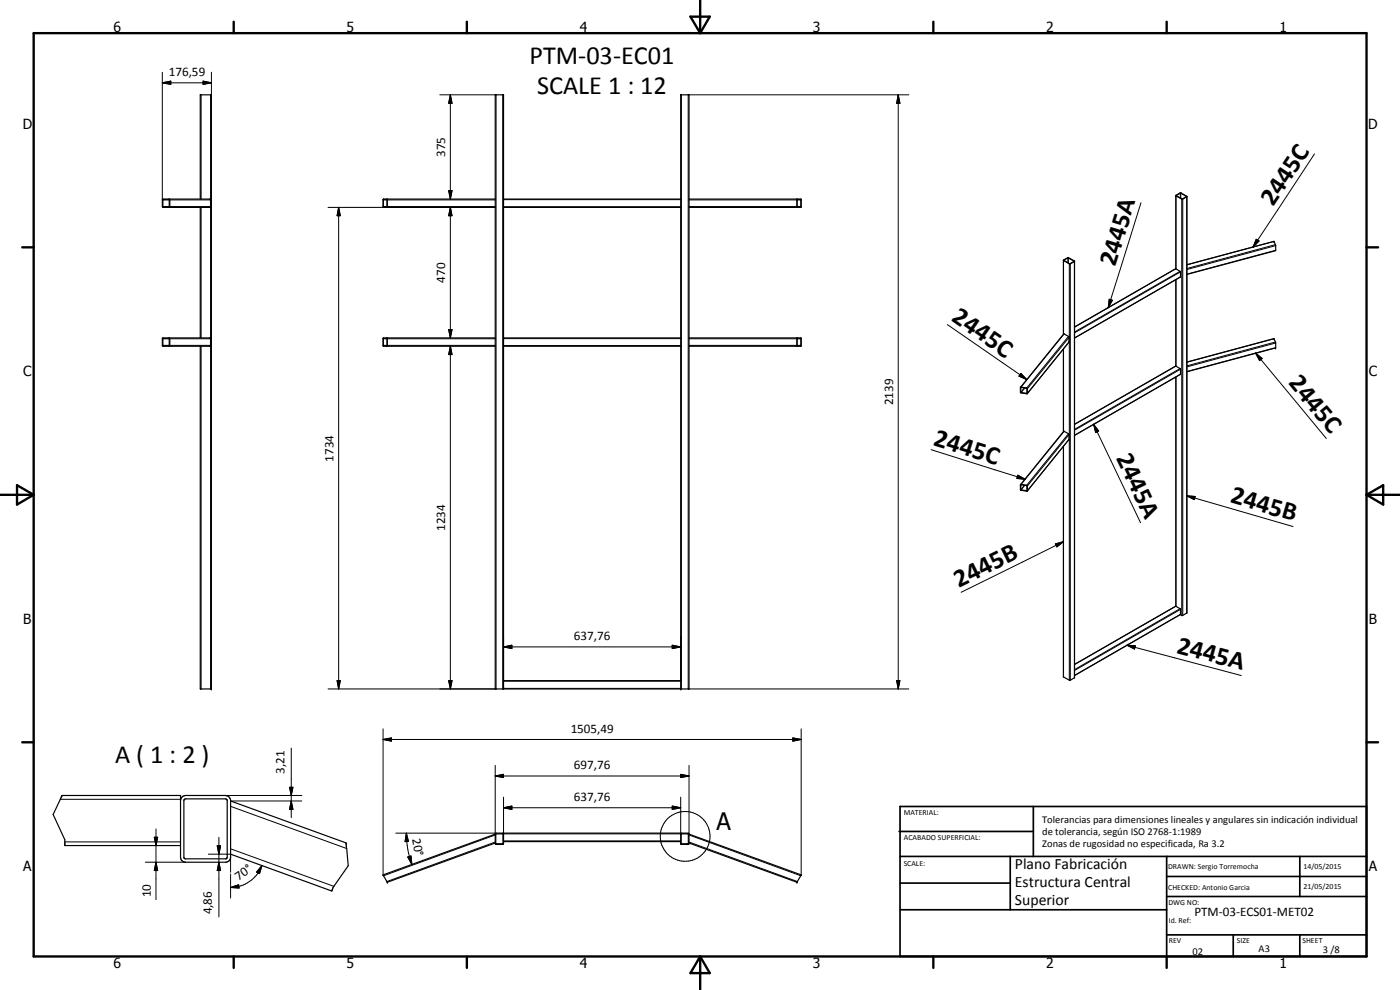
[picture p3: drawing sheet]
<svg xmlns="http://www.w3.org/2000/svg" width="420mm" height="297mm" viewBox="0 0 420 297" stroke-linecap="round" stroke-linejoin="round" font-family="sans-serif">
<g fill="none" stroke="#000" stroke-width=".35">
<path d="M48.9 59.7h14.1l.2 2.3-.3 .2h-13.9l-.3-.2zM48.9 59.9h1.8v2.2l-1.8-.1zM50.7 59.9h.1M50.8 59.7l.2 2.3-.3 .2M60.1 59.7v-31.3h3.3v178.3h-3.3v-102.8M115.1 59.9h.1M115.1 59.9v2.1M115.1 59.9h1M116.1 59.9h.1M116.2 59.7l-.1 2.5M116.2 59.9v2.1M148.6 59.7l-33.6 .2 .1 2.3h33.5"/>
<path d="M151.1 59.7h53.2M206.8 59.7l33.6 .2-.1 2.3h-33.5M239.2 59.7l.1 2.5M239.3 59.9l-.1 .1M239.3 59.9h1M239.3 59.9h.1M240.3 59.9h.1M240.3 59.9v2.1M352.9 58.7l1.8 1.1 1.5-.8M353 58.7l1.4-.7 1.7 1-1.3 .7zM60.1 62.2v39.2M115.1 62v.1"/>
<path d="M115.1 62.1h1M116.2 62l-.1 .1M151.1 62.2h53.2M239.2 62l1.1 .1M240.3 62v.1M319.1 78.1v22.2M319.1 78.1l.1 .1M319.2 78.2l1.8 1 1.5-.8M319.2 78l1.4-.7 1.8 1M319.2 78l-.1 .1M319.3 78.1l1.3-.7 1.8 1-1.4 .7zM322.4 78.3l.1 .1"/>
<path d="M322.5 78.4v125M356.2 79.4l26.1-7 .6 1.3-.1 1.5-26.6 7.1M352.9 80.6l1.3 .8v1.7l-31.7 18.3M352.9 80.6l-30.4 17.5M352.9 80.6v-21.9l1.5-.8 1.8 1v125M352.9 83.9v26M48.9 101.4h14.1l.2 2.2-.2 .3h-14.1l-.2-.3zM49 101.6h1.8l-.1 2.1-1.8-.1zM50.8 101.4l.2 .2-.2 2.3M115.1 101.6h1M115.1 103.7h1M115.1 101.6v2.1"/>
<path d="M115.1 101.6h.1M115.1 103.7h.1M116.1 101.6h.1M116.2 101.4v2.5M116.2 101.6v2.1M116.2 103.7h-.1M148.6 101.4l-33.6 .1 .1 2.4h33.5M151.1 101.4h53.2M151.1 103.9h53.2M206.8 101.4l33.6 .1v2.4h-33.6M239.2 103.6l1.1 .1M239.2 101.4v2.5"/>
<path d="M240.3 101.6h-1.1M240.3 101.6v2.1M240.3 101.6h.1M240.3 103.7h.1M306.3 116.2l.1 1.7 1.9 .2M306.3 116.2l2 .3v1.6M306.4 116.2v1.6M306.4 117.8h.1M306.4 116.2h.1M306.4 117.8l1.7 .2M306.4 116.2l1.7 .3M308.1 116.5h.1"/>
<path d="M308.1 118h.1M308.2 116.5v1.5M319.1 104.7v24.8M320.8 102.7l-12.5 15.4M320.8 102.7h.1M320.8 102.7v-1.6l-1.6-.9-12.9 16M352.9 109.9l1.3 .7v1.8l-31.7 18.2M352.9 109.9l-30.4 17.4M352.9 113.2v68.7M356.2 108.6l26.1-7 .5 1.1v1.7l-26.6 7.1M319.1 133.9v69.2M306.3 145.4l2 .3"/>
<path d="M306.3 145.4l.1 1.7 1.9 .3M306.3 145.4l12.9-16 1.5 .7 .1 .2v1.5l-12.5 15.5M306.4 145.5v1.4l1.7 .3M306.4 145.5h.1M306.4 145.5l1.8 .3v1.4M308.1 147.2h.1M308.3 145.7h.1M308.3 145.7v1.6M308.3 147.3v.1M352.9 181.9l-30.4 17.4M352.9 181.9l1.3 .8v1.7M354.2 184.4l-31.7 18.3"/>
<path d="M356.1 183.9l-1.2 .8-.7-.3M356.1 183.9h.1M151.1 204.2h53.2M151.1 206.7v-178.3h-2.5v178.3h58.2v-178.3h-2.5v178.3M319.1 203.1h.1M319.2 203.1l1.8 1 1.4-.7M322.4 203.4h.1M55.3 239.9l.4-.2h12l.4 .2 .1 17.3-.2 .4-12.5 .1-.2-.2zM54.2 240.2a1.6 1.6 0 0 1 1.5-1.5h12a1.6 1.6 0 0 1 1.5 1.5v17l-.3 .9-.9 .6h-12.6l-1-.6-.2-.9v-18.5h-35.6l-2.7 5.7 3.6 7.6v1.7h34.7M69.2 256.3l30.4 11M69.2 240.3l34.6 12.6M103.8 252.9h.1"/>
<path d="M103.8 252.9l.7 6.9-4.5 6.4-.4 1.1M148.6 252.9l-32.4 11.8M148.6 250.3l-33.6 12.2M148.8 250.2h2.1v3h-2.1zM151.1 252.5h53.2M204.3 250.1l.2-.1 2.2 .1v3.2h-2.4v-3.3h-53.2l-.1 3.3h-2.3v-3.2l2.2-.1 .2 .2M204.4 253.1l.1 .1M204.4 250.2v2.9M204.5 250.2h2.1v3h-2.1M204.5 250.2h-.1M206.8 250.3l33.6 12.2M206.8 252.9l32.4 11.8"/>
<path d="M99.6 267.3h.1M115 262.5v.1M115 262.6l1.2 2.1M116.2 264.7h.1M239.2 264.7h.1M240.4 262.6l-1.2 2.1M240.4 262.5v.1"/>
</g>
<g fill="none" stroke="#000" stroke-width=".3">
<path d="M48.7 24.8l2.6-.5v1zM48.7 24.8h14.7M48.7 21.7v38.3M60.4 28.4v31.3M60.9 24.3l2.5 .5-2.5 .5zM63.2 28.4v178.3M63.4 21.7v6.7M132 28.4h16.9v178.3h-50.4M135.2 28.4l.5 2.6h-1zM135.2 28.4v31.3M150.9 28.4v178.3M204.5 28.4v178.3"/>
<path d="M206.5 28.4v178.3M206.8 28.4h65.9M269.6 28.4l.5 2.6h-1zM269.6 28.4v178.3M48.9 60h1.9M51 60h12.2M115.1 60h1.1M116.2 60h32.4M134.7 57.2h1l-.5 2.5zM151.1 59.9h53.2M206.8 60h33.6M352.9 58.8v21.9"/>
<path d="M353 58.7h.1M354.2 58v1.4M354.4 58v1.5M354.7 59.7v125M355 59.7v125M356.1 58.9v.1M356.1 59.1v124.8M394.5 46.2l-18.5 28M48.9 62h1.9M51 62h12.2M60.4 62.2v39.2M98.5 62.2h17.6"/>
<path d="M101.6 62.2l.5 2.5h-.9zM101.6 62.2v144.5M115.1 62h1.1M116.2 62h32.4M135.2 62.2l.5 2.5h-1zM135.2 62.2v39.2M151.1 62h53.2M206.8 62h33.6M319.2 78.2v22M319.3 78.1h.1M320.5 77.4v1.4M320.6 77.4v1.5"/>
<path d="M320.9 79.2v124.9M321.2 79.2v124.9M322.4 78.4h.1M322.4 78.5v124.9M342.4 60.8l-9.8 31.5M377 71.8l.9 .5-1.9 1.9zM382.3 72.4l-26.1 7.1M382.8 73.4l-26.6 7.2M382.9 75.1l-26.7 7.2M382.9 73.7l-26.7 7.2M134.7 98.9h1l-.5 2.5zM284.3 97.4l23.8 16.5"/>
<path d="M332.9 89.8l.9 .3-1.2 2.2zM352.9 80.6l-30.4 17.6M352.9 83.9v26M354.1 81.4l-31.6 18.2M354.3 83.1l-31.8 18.3M354.3 81.6l-31.8 18.3M48.9 103.6h1.9M48.9 101.6h1.9M51 103.6h12.2M51 101.6h12.2M60.4 103.9v102.8M115.1 103.6h1.1"/>
<path d="M115.1 101.6h1.1M116.2 103.6h32.4M116.2 101.6h32.4M135.2 103.9l.5 2.5h-1zM135.2 103.9v102.8M151.1 101.6h53.2M151.1 103.7h53.2M206.8 103.6h33.6M206.8 101.6h33.6M306.4 112.1l1.7 1.8-2.3-1zM306.4 116.2v.1M307.4 116.4l-1 1.3"/>
<path d="M307.5 116.5l-1.1 1.3M308.2 118h-.1M319.2 104.6v24.8M319.4 100.2l-13 15.9M320.7 100.9l-12.6 15.5M320.8 102.6l-12.5 15.4M320.8 101.2l-12.5 15.4M352.9 109.9l-30.4 17.4M352.9 113.1v68.8M354.1 110.6l-31.6 18.2M354.3 110.8l-31.8 18.3M354.3 112.3l-31.8 18.3"/>
<path d="M376.8 105.9l2 1.7-.8 .6zM376.8 105.9l21.2 25.7M382.3 101.6l-26.1 7.1M382.8 102.6l-26.6 7.2M382.9 104.3l-26.7 7.2M382.9 102.9l-26.7 7.2M279.4 134.9l28.3 8.9M319.2 133.9v69.2M319.4 129.4l-13 15.9M320.7 130.1l-12.6 15.5M320.8 131.8l-12.5 15.4M320.8 130.4l-12.5 15.4"/>
<path d="M328.2 127.3l1.5 2-.9 .5zM328.2 127.3l14.1 29.5M305.5 142.6l2.2 1.2-2.5-.2zM306.4 145.5h.1M307.4 145.6l-1 1.3M307.5 145.6l-1.1 1.4M308.2 147.2h-.1M356.1 148.8l2.6 .2-.3 .9zM356.1 148.8l32 9.2M316.7 163.2l2.5-.7-2 1.6zM319.2 162.5l-30.8 15.2M151.1 194.1l2.5-.5v1z"/>
<path d="M151.1 194.1h53.2M151.1 190.9v13.3M201.7 193.6l2.6 .5-2.6 .5zM204.3 190.9v13.3M338.2 193.6l2.5 .2-.2 .9zM338.2 193.6l34.3 9.1M352.9 181.9l-30.4 17.5M354.1 182.6l-31.6 18.3M354.3 182.8l-31.8 18.4M354.3 184.3l-31.8 18.3M101.2 204.2h.9l-.5 2.5zM115 218.7v43.8"/>
<path d="M134.7 204.2h1l-.5 2.5zM151.1 204.4h53.2M151.1 206.5h53.2M206.8 206.7h65.9M240.4 218.7v43.8M269.1 204.2h1l-.5 2.5zM18.1 239.8h36.1M67.7 238.7h22.9M86.9 236.2h1l-.5 2.5zM87.4 224.5v20.8M115 221.9l2.5-.5v1zM115 221.9h125.4"/>
<path d="M148.6 232.8l2.5-.5v1zM148.6 232.8h58.2M148.6 229.7v20.5M151.1 239.2v10.8M204.3 232.3l2.5 .5-2.5 .5zM204.3 239.2v10.8M206.8 229.7v20.5M237.9 221.4l2.5 .5-2.5 .5zM19.5 252.6h34.7M43.6 258.7h12.1M46.3 251.2h1l-.5 2.5zM46.8 258.7l.5 2.5h-1z"/>
<path d="M46.8 248.7v21.3M62.5 256.3h6.7M65.2 253.8h1l-.5 2.5zM65.7 258.7l.5 2.5h-1zM65.7 251.2v23.9M69.2 254.7l31 11.2M69.2 241.9l34.8 12.7M69.2 240.3h21.4M69.2 257.2v4.5M78.6 259.7l-.7 2.4-.9-.4zM78.6 259.7a10.1 10.1 0 0 1-3.7 4.8l-1.2 .7a10.3 10.3 0 0 1-4.5 1.1M87.4 240.3l.5 2.5h-1z"/>
<path d="M118.8 250h30.1M122 250l.6 2.5h-1zM122 250l.4 4.8 1.2 4.6M122.4 257.1l.9-.3 .3 2.6zM148.6 250.5l-33.5 12.3M148.6 252.6l-32.5 11.9M151.1 242.4l2.5-.5v1zM151.1 252.3h53.2M151.1 250.2h53.2M151.1 242.4h53.2M201.7 241.9l2.6 .5-2.6 .5zM206.8 250.5l33.5 12.3"/>
<path d="M206.8 252.6l32.5 11.9M69.2 266.3l2.4-.8 .1 .9zM69.2 262.3v7.2"/>
<circle cx="205.6" cy="250.9" r="7.5"/>
</g>
<g fill="#000">
<circle cx="63.4" cy="28.4" r=".18"/>
<circle cx="204.3" cy="28.4" r=".18"/>
<circle cx="353" cy="58.7" r=".18"/>
<circle cx="322.4" cy="78.4" r=".18"/>
<circle cx="382.3" cy="72.4" r=".18"/>
<circle cx="382.3" cy="101.6" r=".18"/>
<circle cx="382.8" cy="104.4" r=".18"/>
<circle cx="320.8" cy="131.8" r=".18"/>
<circle cx="63.4" cy="206.7" r=".18"/>
<circle cx="204.3" cy="206.7" r=".18"/>
<circle cx="116.2" cy="264.7" r=".18"/>
<circle cx="239.2" cy="264.7" r=".18"/>
</g>
<g fill="none" stroke="#000" stroke-width=".71">
<path d="M10.1 9.9h400v277.1h-400zM70.1 6.5v3.4M140.1 6.5v3.4M207.2 5h5.8l-2.9 4.9zM210.1 0v9.9M280.1 6.5v3.4M350.1 6.5v3.4M6.7 74.2h3.4M410.1 74.2h3.5M.1 148.5h10M5.1 145.6l5 2.9-5 2.9zM410.1 148.5h10"/>
<path d="M410.1 148.5l5-2.9v5.8zM6.7 222.7h3.4M410.1 222.7h3.5M70.1 287v3.4M140.1 287v3.4M210.1 287v10M210.1 287l2.9 5h-5.8zM280.1 287v3.4M350.1 287v3.4"/>
</g>
<g fill="none" stroke="#000" stroke-width=".51">
<path d="M269.8 249.5h40.3M270.1 242h140v45h-140zM270.1 257h140M303.2 257v16M310.1 242v15M350.1 257v30M390.1 257v12M270.1 265h33.1M270.1 273h80M350.1 269h60M350.1 263h60M350.1 280.5h60"/>
<path d="M370.1 280.5v6.5M390.1 280.5v6.5"/>
</g>
<g fill="#000">
<path d="M48.7 24.8l2.6-.5v1zM60.9 24.3l2.5 .5-2.5 .5zM135.2 28.4l.5 2.6h-1zM269.6 28.4l.5 2.6h-1zM134.7 57.2h1l-.5 2.5zM101.6 62.2l.5 2.5h-.9zM135.2 62.2l.5 2.5h-1zM377 71.8l.9 .5-1.9 1.9zM134.7 98.9h1l-.5 2.5zM332.9 89.8l.9 .3-1.2 2.2zM135.2 103.9l.5 2.5h-1zM306.4 112.1l1.7 1.8-2.3-1z"/>
<path d="M376.8 105.9l2 1.7-.8 .6zM328.2 127.3l1.5 2-.9 .5zM305.5 142.6l2.2 1.2-2.5-.2zM356.1 148.8l2.6 .2-.3 .9zM316.7 163.2l2.5-.7-2 1.6zM151.1 194.1l2.5-.5v1zM201.7 193.6l2.6 .5-2.6 .5zM338.2 193.6l2.5 .2-.2 .9zM101.2 204.2h.9l-.5 2.5zM134.7 204.2h1l-.5 2.5zM269.1 204.2h1l-.5 2.5zM86.9 236.2h1l-.5 2.5z"/>
<path d="M115 221.9l2.5-.5v1zM148.6 232.8l2.5-.5v1zM204.3 232.3l2.5 .5-2.5 .5zM237.9 221.4l2.5 .5-2.5 .5zM46.3 251.2h1l-.5 2.5zM65.2 253.8h1l-.5 2.5zM87.4 240.3l.5 2.5h-1zM122.4 257.1l.9-.3 .3 2.6zM122 250l.6 2.5h-1zM151.1 242.4l2.5-.5v1zM201.7 241.9l2.6 .5-2.6 .5zM46.8 258.7l.5 2.5h-1z"/>
<path d="M65.7 258.7l.5 2.5h-1zM69.2 266.3l2.4-.8 .1 .9zM78.6 259.7l-.7 2.4-.9-.4z"/>
</g>
<g font-size="7.9">
<text x="158.9" y="19.2">PTM-03-EC01</text>
<text x="161.2" y="28.2">SCALE 1 : 12</text>
<text x="382.1" y="62.1" transform="rotate(-57 382.1 62.1)">2445C</text>
<text x="334.7" y="80.2" transform="rotate(-73 334.7 80.2)">2445A</text>
<text x="285.3" y="96.1" transform="rotate(35 285.3 96.1)">2445C</text>
<text x="386.5" y="115" transform="rotate(50 386.5 115)">2445C</text>
<text x="279.9" y="133.4" transform="rotate(17 279.9 133.4)">2445C</text>
<text x="334.8" y="137.5" transform="rotate(65 334.8 137.5)">2445A</text>
<text x="369" y="150.7" transform="rotate(16 369 150.7)">2445B</text>
<text x="287.7" y="176.3" transform="rotate(-26 287.7 176.3)">2445B</text>
<text x="352.9" y="195.8" transform="rotate(15 352.9 195.8)">2445A</text>
<text x="34.5" y="228.9">A ( 1 : 2 )</text>
</g>
<text font-size="7.2" x="215" y="248.9">A</text>
<g font-size="4.7">
<text x="304.6" y="260.8">Plano Fabricación</text>
<text x="304.6" y="266.2">Estructura Central</text>
<text x="304.6" y="271.6">Superior</text>
</g>
<g font-size="4.2">
<text x="34" y="9.6">6</text>
<text x="104" y="9.6">5</text>
<text x="174" y="9.6">4</text>
<text x="244" y="9.6">3</text>
<text x="314" y="9.6">2</text>
<text x="384" y="9.6">1</text>
<text x="6.8" y="38.7">D</text>
<text x="410.6" y="38.7">D</text>
<text x="7" y="112.9">C</text>
<text x="410.8" y="112.9">C</text>
<text x="7" y="187.1">B</text>
<text x="410.8" y="187.1">B</text>
<text x="7" y="261.4">A</text>
<text x="410.8" y="261.4">A</text>
<text x="34" y="290.4">6</text>
<text x="104" y="290.4">5</text>
<text x="174" y="290.4">4</text>
<text x="244" y="290.4">3</text>
<text x="314" y="290.4">2</text>
<text x="384" y="290.4">1</text>
</g>
<g font-size="3.9">
<text x="50.7" y="22.8">176,59</text>
<text x="133.6" y="47.1" transform="rotate(-90 133.6 47.1)">375</text>
<text x="133.6" y="84.8" transform="rotate(-90 133.6 84.8)">470</text>
<text x="268" y="121.6" transform="rotate(-90 268 121.6)">2139</text>
<text x="100.1" y="138.5" transform="rotate(-90 100.1 138.5)">1734</text>
<text x="133.6" y="159.3" transform="rotate(-90 133.6 159.3)">1234</text>
<text x="172.2" y="192">637,76</text>
<text x="171.3" y="219.8">1505,49</text>
<text x="85.3" y="232.2" transform="rotate(-90 85.3 232.2)">3,21</text>
<text x="172.2" y="230.8">697,76</text>
<text x="172.2" y="240.3">637,76</text>
<text x="123.7" y="251.8" transform="rotate(80 123.7 251.8)">20°</text>
<text x="45.3" y="269.2" transform="rotate(-90 45.3 269.2)">10</text>
<text x="71.5" y="264.2" transform="rotate(-35 71.5 264.2)">70°</text>
<text x="63.6" y="274.4" transform="rotate(-90 63.6 274.4)">4,86</text>
<text x="358.5" y="275">PTM-03-ECS01-MET02</text>
</g>
<g font-size="3.1">
<text x="312.7" y="246.8">Tolerancias para dimensiones lineales y angulares sin indicación individual</text>
<text x="312.7" y="250.4">de tolerancia, según ISO 2768-1:1989</text>
<text x="312.7" y="254">Zonas de rugosidad no especificada, Ra 3.2</text>
<text x="357.9" y="286.4">02</text>
<text x="377.7" y="285.6">A3</text>
<text x="397" y="285.9">3 /8</text>
</g>
<g font-size="2.4">
<text x="271.2" y="244.4">MATERIAL:</text>
<text x="271.3" y="252">ACABADO SUPERFICIAL:</text>
<text x="271.2" y="259.7">SCALE:</text>
<text x="350.6" y="260.8">DRAWN: Sergio Torremocha</text>
<text x="391.2" y="260.6">14/05/2015</text>
<text x="350.6" y="267">CHECKED: Antonio Garcia</text>
<text x="391.2" y="266.7">21/05/2015</text>
<text x="350.6" y="271.4">DWG NO:</text>
<text x="350.8" y="276.9">Id. Ref:</text>
<text x="350.8" y="282.8">REV</text>
<text x="371.2" y="282.9">SIZE</text>
<text x="390.9" y="282.9">SHEET</text>
</g>
</svg>
